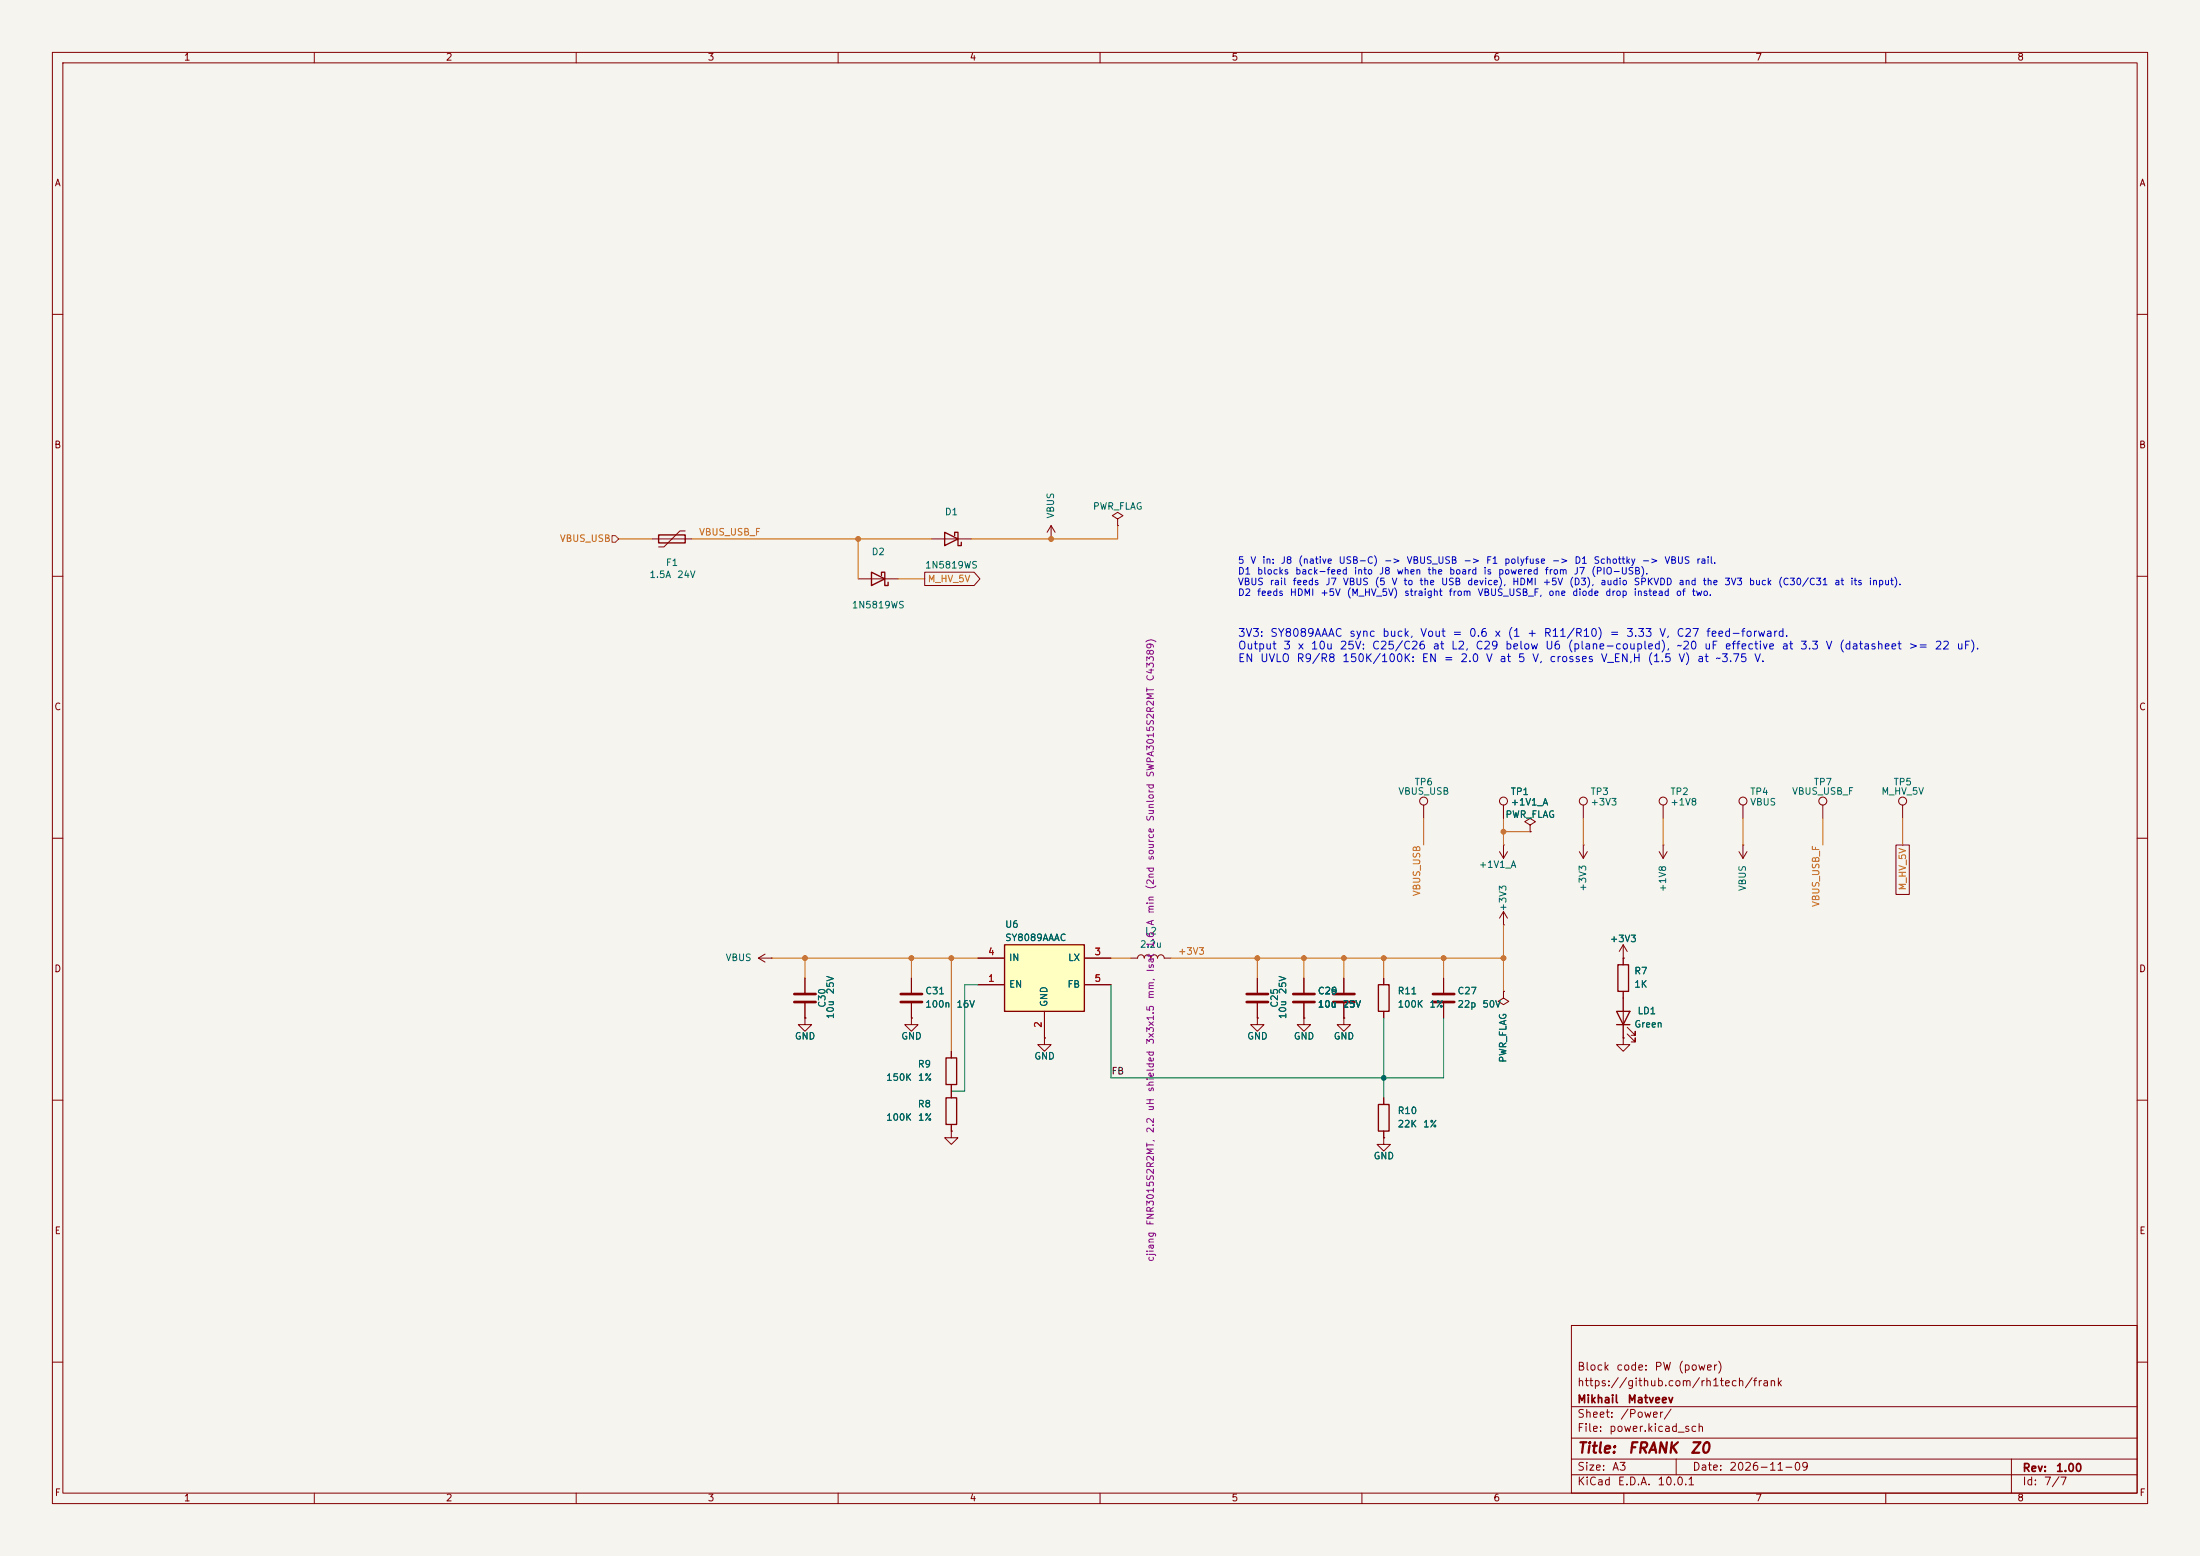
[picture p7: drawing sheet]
<svg xmlns="http://www.w3.org/2000/svg" width="420mm" height="297mm" viewBox="0 0 420 297" stroke-linecap="round" stroke-linejoin="round" font-family="sans-serif">
<path d="M0 0h420v297h-420z" fill="#f5f4ef" stroke="#f5f4ef" stroke-width=".19"/>
<g fill="none" stroke="#840000" stroke-width=".19">
<path d="M10 10h400v277h-400zM12 12h396v273h-396zM60 10v2M110 10v2M160 10v2M210 10v2M260 10v2M310 10v2M360 10v2M10 60h2M408 60h2M10 110h2"/>
<path d="M124.5 102.9h7.6M130.8 101.3h-1l-3.1 3.1h-1M408 110h2M10 160h2M271.8 153.7v2.5M287 153.7v2.5M292.1 157.5l1-.7-1-.6-1 .6 1 .7v1.3M292.1 158.8h.1M302.3 153.7v2.5M317.5 153.7v2.5M332.7 153.7v2.5M348 153.7v2.5"/>
<path d="M408 160h2M286.3 162.6l.7 1.2M287 176.5h.1M287 161.3h.1M287 174l-.7 1.3M287 174l.8 1.3M287 161.3v2.5M287 174v2.5M287.8 162.6l-.8 1.2M301.5 162.6l.8 1.2M302.3 161.3h.1M302.3 161.3v2.5"/>
<path d="M303 162.6l-.7 1.2M316.7 162.6l.8 1.2M317.5 161.3h.1M317.5 161.3v2.5M318.3 162.6l-.8 1.2M332 162.6l.7 1.2M332.7 161.3h.1M332.7 161.3v2.5M333.5 162.6l-.8 1.2M215.9 182.9h1.3a.64 .64 0 0 1 .6-.7 .64 .64 0 0 1 .6 .7 .64 .64 0 0 1 .7-.7 .64 .64 0 0 1 .6 .7 .64 .64 0 0 1 .6-.7 .64 .64 0 0 1 .7 .7 .64 .64 0 0 1 .6-.7 .64 .64 0 0 1 .6 .7h1.3M248.9 194.3v1.3h1.3l-1.3 1.3-1.3-1.3h1.3M248.9 194.3h.1"/>
<path d="M248.9 186.7v2.8M248.9 191.5v2.8M256.5 194.3v1.3h1.3l-1.3 1.3-1.2-1.3h1.2M256.5 194.3h.1M256.5 186.7v2.8M256.5 191.5v2.8M264.2 186.7v1.3M264.2 193v1.3M275.6 186.7v2.8M275.6 191.5v2.8M287 189.2v1.3l1 .6-1 .7-1-.7 1-.6M287 189.2h.1"/>
<path d="M309.9 198.1v1.3h1.2l-1.2 1.3-1.3-1.3h1.3M309.9 198.1h.1M309.9 182.9h.1M309.9 180.3v3.9M309.9 189.2v8.9M309.9 180.3l-.8 1.3M309.9 180.3l.7 1.3M310.6 197.4l1.6 1.5v-.8v.8h-.8M310.6 196.1l1.6 1.5v-.7v.7h-.8M10 210h2M181.6 215.9v1.3h1.3l-1.3 1.2-1.3-1.2h1.3M181.6 215.9h.1"/>
<path d="M181.6 200.7v1.2M181.6 207v2.6M181.6 214.6v1.3M264.2 209.6v1.2M264.2 215.9v1.3M408 210h2M300 253h108v32h-108zM10 260h2M300 278.5h108M300 274.5h108M300 268.5h108M320 278.5v3"/>
<path d="M384 278.5v6.5M408 260h2M60 285v2M110 285v2M160 285v2M210 285v2M260 285v2M300 281.5h108M310 285v2M360 285v2"/>
<circle cx="271.8" cy="152.9" r=".76"/>
<circle cx="287" cy="152.9" r=".76"/>
<circle cx="302.3" cy="152.9" r=".76"/>
<circle cx="317.5" cy="152.9" r=".76"/>
<circle cx="332.7" cy="152.9" r=".76"/>
<circle cx="348" cy="152.9" r=".76"/>
</g>
<path d="M246.9 189.7h4.1M246.9 191.3h4.1M254.5 189.7h4.1M254.5 191.3h4.1M273.6 189.7h4M273.6 191.3h4" fill="none" stroke="#840000" stroke-width=".51"/>
<path d="M125.7 102.1h5.1v1.5h-5.1zM263.1 188h2.1v5h-2.1zM308.6 193h2.5l-1.2 2.6zM308.6 195.6h2.5M308.9 184.2h2v5h-2zM180.6 209.6h2v5h-2zM180.6 201.9h2v5.1h-2zM263.1 210.8h2.1v5.1h-2.1z" fill="none" stroke="#840000" stroke-width=".25"/>
<path d="M191.8 180.3h15.2v12.7h-15.2z" fill="#ffffc2"/>
<path d="M166.4 109.2l2.5 1.3-2.5 1.3zM168.3 109.9v-.7h.6v2.6h.6v-.7M180.3 101.6l2.6 1.3-2.6 1.2zM182.2 102.2v-.6h.7v2.5h.6v-.6M191.8 180.3h15.2v12.7h-15.2z" fill="none" stroke="#840000" stroke-width=".25"/>
<g fill="none" stroke="#840000" stroke-width=".19">
<path d="M213.4 99.1l1-.7-1-.6-1.1 .6 1.1 .7v1.2M163.8 110.5h7.6M176.5 109.2h9.5l1.1 1.3-1.1 1.3h-9.5zM177.8 102.9h7.6M200.7 102.9h.1M200.7 100.3l-.8 1.3M200.7 100.3l.7 1.3M200.7 100.3v2.6M213.4 100.3h.1M287 153.7v2.5M292.1 158.8h.1M363.2 153.7v2.5"/>
<path d="M361.9 161.3h2.6v9.4h-2.6zM144.8 182.9h2.5M144.8 182.9l1.2 .7M146 182.1l-1.2 .8M147.3 182.9h.1M153.7 194.3v1.3h1.2l-1.2 1.3-1.3-1.3h1.3M153.7 194.3h.1M153.7 186.7v2.8M153.7 191.5v2.8M174 194.3v1.3h1.3l-1.3 1.3-1.3-1.3h1.3M174 194.3h.1M174 186.7v2.8"/>
<path d="M174 191.5v2.8M186.7 188h5.1M186.7 182.9h5.1M199.4 198.1v1.3h1.3l-1.3 1.3-1.3-1.3h1.3M199.4 198.1h.1M199.4 193v5.1M207 188h5.1M207 182.9h5.1M240 194.3v1.3h1.3l-1.3 1.3-1.2-1.3h1.2M240 194.3h.1M240 186.7v2.8M240 191.5v2.8"/>
<path d="M248.9 194.3h.1M248.9 186.7v2.8M248.9 191.5v2.8M256.5 194.3h.1M256.5 186.7v2.8M256.5 191.5v2.8M264.2 186.7v1.3M264.2 193v1.3M275.6 186.7v2.8M275.6 191.5v2.8M287 189.2h.1M309.9 198.1h.1"/>
<path d="M309.9 182.9h.1M309.9 182.9v1.3M309.9 189.2v3.8M309.9 195.6v2.5M181.6 215.9h.1M181.6 200.7v1.2M181.6 207v2.6M181.6 214.6v1.3M264.2 217.2v1.2h1.2l-1.2 1.3-1.3-1.3h1.3M264.2 217.2h.1M264.2 209.6v1.2M264.2 215.9v1.3"/>
<circle cx="363.2" cy="152.9" r=".76"/>
</g>
<path d="M151.6 189.7h4.1M151.6 191.3h4.1M172 189.7h4M172 191.3h4M238 189.7h4.1M238 191.3h4.1" fill="none" stroke="#840000" stroke-width=".51"/>
<path d="M116.8 102.2h.7l.6 .7-.6 .6h-.7z" fill="none" stroke="#725600" stroke-width=".19"/>
<g fill="none" stroke="#c60" stroke-width=".19">
<path d="M118.1 102.9h6.4M132.1 102.9h45.7M163.8 102.9v7.6M171.4 110.5h5.1M213.4 100.3v2.6h-28M271.8 156.2v5.1M287 156.2v5.1M287 158.8h5.1M302.3 156.2v5.1M317.5 156.2v5.1M332.7 156.2v5.1M348 156.2v5.1"/>
<path d="M363.2 156.2v5.1M287 176.5v12.7M147.3 182.9h39.4M153.7 182.9v3.8M174 182.9v3.8M181.6 182.9v17.8M212.1 182.9h3.8M223.5 182.9h63.5M240 182.9v3.8M248.9 182.9v3.8M256.5 182.9v3.8M264.2 182.9v3.8"/>
<path d="M275.6 182.9v3.8"/>
</g>
<path d="M186.7 188h-2.6v20.3h-2.5M212.1 188v17.7h63.5v-11.4M264.2 194.3v15.3" fill="none" stroke="#009600" stroke-width=".19"/>
<g fill="#c60" stroke="#c60" stroke-width=".19">
<circle cx="264.2" cy="182.9" r=".46"/>
<circle cx="275.6" cy="182.9" r=".46"/>
<circle cx="287" cy="182.9" r=".46"/>
<circle cx="163.8" cy="102.9" r=".46"/>
<circle cx="153.7" cy="182.9" r=".46"/>
<circle cx="200.7" cy="102.9" r=".46"/>
<circle cx="240" cy="182.9" r=".46"/>
<circle cx="248.9" cy="182.9" r=".46"/>
<circle cx="256.5" cy="182.9" r=".46"/>
<circle cx="174" cy="182.9" r=".46"/>
<circle cx="181.6" cy="182.9" r=".46"/>
<circle cx="287" cy="158.8" r=".46"/>
</g>
<circle cx="264.2" cy="205.7" r=".46" fill="#009600" stroke="#009600" stroke-width=".19"/>
<g font-size="2" fill="#840000">
<text x="301" y="277.9">Title:</text>
<text x="310.6" y="277.9">FRANK</text>
<text x="322.5" y="277.9">Z0</text>
</g>
<g font-size="1.5" fill="#0000c2">
<text x="236.2" y="121.9">3V3:</text>
<text x="236.2" y="124.3">Output</text>
<text x="242.4" y="121.9">SY8089AAAC</text>
<text x="244.9" y="124.3">3</text>
<text x="247.6" y="124.3">x</text>
<text x="250.1" y="124.3">10u</text>
<text x="255.6" y="124.3">25V:</text>
<text x="257.5" y="121.9">sync</text>
<text x="261.8" y="124.3">C25/C26</text>
<text x="263.8" y="121.9">buck,</text>
<text x="271" y="121.9">Vout</text>
<text x="273.4" y="124.3">at</text>
<text x="276.9" y="124.3">L2,</text>
<text x="277.1" y="121.9">=</text>
<text x="280.3" y="121.9">0.6</text>
<text x="281.5" y="124.3">C29</text>
<text x="285.2" y="121.9">x</text>
<text x="287.2" y="124.3">below</text>
<text x="287.7" y="121.9">(1</text>
<text x="291.4" y="121.9">+</text>
<text x="294.6" y="121.9">R11/R10)</text>
<text x="294.9" y="124.3">U6</text>
<text x="299.2" y="124.3">(plane-coupled),</text>
<text x="307.2" y="121.9">=</text>
<text x="310.3" y="121.9">3.33</text>
<text x="316.6" y="121.9">V,</text>
<text x="319.9" y="121.9">C27</text>
<text x="320" y="124.3">~20</text>
<text x="325.2" y="124.3">uF</text>
<text x="325.6" y="121.9">feed-forward.</text>
<text x="329.1" y="124.3">effective</text>
<text x="340" y="124.3">at</text>
<text x="343.5" y="124.3">3.3</text>
<text x="348.4" y="124.3">V</text>
<text x="351" y="124.3">(datasheet</text>
<text x="364.2" y="124.3">&gt;=</text>
<text x="369.2" y="124.3">22</text>
<text x="373.4" y="124.3">uF).</text>
<text x="236.2" y="126.8">EN</text>
<text x="240.4" y="126.8">UVLO</text>
<text x="247.4" y="126.8">R9/R8</text>
<text x="256.1" y="126.8">150K/100K:</text>
<text x="271.3" y="126.8">EN</text>
<text x="275.5" y="126.8">=</text>
<text x="278.7" y="126.8">2.0</text>
<text x="283.5" y="126.8">V</text>
<text x="286.1" y="126.8">at</text>
<text x="289.6" y="126.8">5</text>
<text x="292.4" y="126.8">V,</text>
<text x="295.7" y="126.8">crosses</text>
<text x="305.5" y="126.8">V_EN,H</text>
<text x="314.4" y="126.8">(1.5</text>
<text x="320.3" y="126.8">V)</text>
<text x="323.9" y="126.8">at</text>
<text x="327.4" y="126.8">~3.75</text>
<text x="334.8" y="126.8">V.</text>
</g>
<g font-size="1.5" fill="#840000">
<text x="301" y="262">Block</text>
<text x="308.4" y="262">code:</text>
<text x="315.7" y="262">PW</text>
<text x="320.2" y="262">(power)</text>
<text x="301" y="268.2">Mikhail</text>
<text x="301" y="265">https://github.com/rh1tech/frank</text>
<text x="310.6" y="268.2">Matveev</text>
<text x="301" y="273.7">File:</text>
<text x="301" y="271">Sheet:</text>
<text x="307.1" y="273.7">power.kicad_sch</text>
<text x="309.2" y="271">/Power/</text>
<text x="301" y="281.1">Size:</text>
<text x="307.6" y="281.1">A3</text>
<text x="323" y="281.1">Date:</text>
<text x="330" y="281.1">2026-11-09</text>
<text x="386" y="281.3">Rev:</text>
<text x="392.4" y="281.3">1.00</text>
<text x="301" y="283.9">KiCad</text>
<text x="308.7" y="283.9">E.D.A.</text>
<text x="316.3" y="283.9">10.0.1</text>
<text x="386" y="283.9">Id:</text>
<text x="390.1" y="283.9">7/7</text>
</g>
<g font-size="1.3" fill="#840000">
<text x="35" y="11.9">1</text>
<text x="85" y="11.9">2</text>
<text x="135" y="11.9">3</text>
<text x="185" y="11.9">4</text>
<text x="235" y="11.9">5</text>
<text x="285" y="11.9">6</text>
<text x="335" y="11.9">7</text>
<text x="385" y="11.9">8</text>
<text x="10.3" y="35.9">A</text>
<text x="408.3" y="35.9">A</text>
<text x="10.3" y="85.9">B</text>
<text x="408.2" y="85.9">B</text>
<text x="10.3" y="135.9">C</text>
<text x="408.2" y="135.9">C</text>
<text x="10.3" y="185.9">D</text>
<text x="408.2" y="185.9">D</text>
<text x="10.3" y="235.9">E</text>
<text x="408.3" y="235.9">E</text>
<text x="10.3" y="285.9">F</text>
<text x="35" y="286.9">1</text>
<text x="85" y="286.9">2</text>
<text x="135" y="286.9">3</text>
<text x="185" y="286.9">4</text>
<text x="235" y="286.9">5</text>
<text x="285" y="286.9">6</text>
<text x="335" y="286.9">7</text>
<text x="385" y="286.9">8</text>
<text x="408.3" y="285.9">F</text>
</g>
<g font-size="1.3" fill="#006464">
<text x="180.3" y="98.7">D1</text>
<text x="201.5" y="99.1" transform="rotate(-90 201.5 99.1)">VBUS</text>
<text x="208.5" y="97.6">PWR_FLAG</text>
<text x="166.3" y="106.3">D2</text>
<text x="123.9" y="110.6">1.5A</text>
<text x="127" y="108.3">F1</text>
<text x="129.2" y="110.6">24V</text>
<text x="176.5" y="108.8">1N5819WS</text>
<text x="162.5" y="116.4">1N5819WS</text>
<text x="266.8" y="152">VBUS_USB</text>
<text x="270" y="150.2">TP6</text>
<text x="288.3" y="152.1">TP1</text>
<text x="288.3" y="154.1">+1V1_A</text>
<text x="303.5" y="152.1">TP3</text>
<text x="303.5" y="154.1">+3V3</text>
<text x="318.8" y="152.1">TP2</text>
<text x="318.8" y="154.1">+1V8</text>
<text x="334" y="152.1">TP4</text>
<text x="334" y="154.1">VBUS</text>
<text x="342" y="152">VBUS_USB_F</text>
<text x="346.2" y="150.2">TP7</text>
<text x="359.1" y="152">M_HV_5V</text>
<text x="361.4" y="150.2">TP5</text>
<text x="287.3" y="156.4">PWR_FLAG</text>
<text x="282.2" y="166">+1V1_A</text>
<text x="303.1" y="170.3" transform="rotate(-90 303.1 170.3)">+3V3</text>
<text x="318.4" y="170.4" transform="rotate(-90 318.4 170.4)">+1V8</text>
<text x="333.6" y="170.2" transform="rotate(-90 333.6 170.2)">VBUS</text>
<text x="191.8" y="179.9">SY8089AAAC</text>
<text x="191.8" y="177.4">U6</text>
<text x="218.5" y="178.7">L2</text>
<text x="287.9" y="174.1" transform="rotate(-90 287.9 174.1)">+3V3</text>
<text x="138.4" y="183.7">VBUS</text>
<text x="192.5" y="183.7">IN</text>
<text x="203.8" y="183.7">LX</text>
<text x="217.5" y="181.2">2.2u</text>
<text x="307.2" y="180.1">+3V3</text>
<text x="159.5" y="189.9" transform="rotate(-90 159.5 189.9)">25V</text>
<text x="176.5" y="190.1">C31</text>
<text x="192.5" y="188.8">EN</text>
<text x="203.7" y="188.8">FB</text>
<text x="245.8" y="189.9" transform="rotate(-90 245.8 189.9)">25V</text>
<text x="251.5" y="190.1">C26</text>
<text x="251.5" y="190.1">C29</text>
<text x="266.7" y="190.1">R11</text>
<text x="278.1" y="190.1">C27</text>
<text x="311.9" y="186.3">R7</text>
<text x="311.9" y="188.8">1K</text>
<text x="157.9" y="192.4" transform="rotate(-90 157.9 192.4)">C30</text>
<text x="159.5" y="194.6" transform="rotate(-90 159.5 194.6)">10u</text>
<text x="176.5" y="192.6">100n</text>
<text x="182.5" y="192.6">16V</text>
<text x="200.3" y="192.3" transform="rotate(-90 200.3 192.3)">GND</text>
<text x="244.3" y="192.4" transform="rotate(-90 244.3 192.4)">C25</text>
<text x="245.8" y="194.6" transform="rotate(-90 245.8 194.6)">10u</text>
<text x="251.5" y="192.6">10u</text>
<text x="256.2" y="192.6">25V</text>
<text x="266.7" y="192.6">100K</text>
<text x="272.8" y="192.6">1%</text>
<text x="278.1" y="192.6">22p</text>
<text x="282.9" y="192.6">50V</text>
<text x="311.9" y="196.4">Green</text>
<text x="312.5" y="193.9">LD1</text>
<text x="151.6" y="198.7">GND</text>
<text x="172" y="198.7">GND</text>
<text x="197.4" y="202.5">GND</text>
<text x="238" y="198.7">GND</text>
<text x="246.9" y="198.7">GND</text>
<text x="254.5" y="198.7">GND</text>
<text x="287.9" y="202.9" transform="rotate(-90 287.9 202.9)">PWR_FLAG</text>
<text x="169.1" y="206.6">150K</text>
<text x="175.1" y="204.1">R9</text>
<text x="175.1" y="206.6">1%</text>
<text x="169.1" y="214.2">100K</text>
<text x="175.1" y="211.7">R8</text>
<text x="175.1" y="214.2">1%</text>
<text x="266.7" y="215.5">22K</text>
<text x="266.7" y="213">R10</text>
<text x="271.6" y="215.5">1%</text>
<text x="262.1" y="221.6">GND</text>
</g>
<g font-size="1.3" fill="#c60">
<text x="106.8" y="103.7">VBUS_USB</text>
<text x="133.3" y="102.5">VBUS_USB_F</text>
<text x="177" y="111.4">M_HV_5V</text>
<text x="271.4" y="171.2" transform="rotate(-90 271.4 171.2)">VBUS_USB</text>
<text x="347.6" y="173.2" transform="rotate(-90 347.6 173.2)">VBUS_USB_F</text>
<text x="364.2" y="170.1" transform="rotate(-90 364.2 170.1)">M_HV_5V</text>
<text x="224.8" y="182.5">+3V3</text>
</g>
<g font-size="1.3" fill="#0000c2">
<text x="236.2" y="107.9">5</text>
<text x="238.6" y="107.9">V</text>
<text x="240.9" y="107.9">in:</text>
<text x="244.4" y="107.9">J8</text>
<text x="247.7" y="107.9">(native</text>
<text x="255.4" y="107.9">USB-C)</text>
<text x="264.1" y="107.9">-&gt;</text>
<text x="268.4" y="107.9">VBUS_USB</text>
<text x="279.3" y="107.9">-&gt;</text>
<text x="283.6" y="107.9">F1</text>
<text x="287.1" y="107.9">polyfuse</text>
<text x="296.1" y="107.9">-&gt;</text>
<text x="300.5" y="107.9">D1</text>
<text x="304.1" y="107.9">Schottky</text>
<text x="313.3" y="107.9">-&gt;</text>
<text x="317.6" y="107.9">VBUS</text>
<text x="323.7" y="107.9">rail.</text>
<text x="236.2" y="110">D1</text>
<text x="236.2" y="112">VBUS</text>
<text x="239.9" y="110">blocks</text>
<text x="242.3" y="112">rail</text>
<text x="246.7" y="112">feeds</text>
<text x="247.1" y="110">back-feed</text>
<text x="252.9" y="112">J7</text>
<text x="256.3" y="112">VBUS</text>
<text x="258.4" y="110">into</text>
<text x="262.3" y="112">(5</text>
<text x="263.2" y="110">J8</text>
<text x="265.6" y="112">V</text>
<text x="266.5" y="110">when</text>
<text x="267.8" y="112">to</text>
<text x="270.9" y="112">the</text>
<text x="272.4" y="110">the</text>
<text x="275" y="112">USB</text>
<text x="276.5" y="110">board</text>
<text x="280" y="112">device),</text>
<text x="283.1" y="110">is</text>
<text x="285.9" y="110">powered</text>
<text x="288.6" y="112">HDMI</text>
<text x="294.4" y="112">+5V</text>
<text x="294.8" y="110">from</text>
<text x="299.5" y="112">(D3),</text>
<text x="300.3" y="110">J7</text>
<text x="303.7" y="110">(PIO-USB).</text>
<text x="305.4" y="112">audio</text>
<text x="311.8" y="112">SPKVDD</text>
<text x="320.3" y="112">and</text>
<text x="324.9" y="112">the</text>
<text x="329.1" y="112">3V3</text>
<text x="333.8" y="112">buck</text>
<text x="339.3" y="112">(C30/C31</text>
<text x="350.1" y="112">at</text>
<text x="353.1" y="112">its</text>
<text x="356.6" y="112">input).</text>
<text x="236.2" y="114.1">D2</text>
<text x="239.9" y="114.1">feeds</text>
<text x="246.1" y="114.1">HDMI</text>
<text x="251.9" y="114.1">+5V</text>
<text x="257" y="114.1">(M_HV_5V)</text>
<text x="268" y="114.1">straight</text>
<text x="276.4" y="114.1">from</text>
<text x="282" y="114.1">VBUS_USB_F,</text>
<text x="295.5" y="114.1">one</text>
<text x="300" y="114.1">diode</text>
<text x="306.3" y="114.1">drop</text>
<text x="311.8" y="114.1">instead</text>
<text x="319.8" y="114.1">of</text>
<text x="322.9" y="114.1">two.</text>
</g>
<g font-size="1.3" fill="#840084">
<text x="220.6" y="130.1" transform="rotate(-90 220.6 130.1)">C43389)</text>
<text x="220.6" y="148.5" transform="rotate(-90 220.6 148.5)">SWPA3015S2R2MT</text>
<text x="220.6" y="156.9" transform="rotate(-90 220.6 156.9)">Sunlord</text>
<text x="220.6" y="164.4" transform="rotate(-90 220.6 164.4)">source</text>
<text x="220.6" y="169.9" transform="rotate(-90 220.6 169.9)">(2nd</text>
<text x="220.6" y="176.8" transform="rotate(-90 220.6 176.8)">A</text>
<text x="220.6" y="174.5" transform="rotate(-90 220.6 174.5)">min</text>
<text x="220.6" y="185.6" transform="rotate(-90 220.6 185.6)">Isat</text>
<text x="220.6" y="181" transform="rotate(-90 220.6 181)">1.6</text>
<text x="220.6" y="190.8" transform="rotate(-90 220.6 190.8)">mm,</text>
<text x="220.6" y="199.5" transform="rotate(-90 220.6 199.5)">3x3x1.5</text>
<text x="220.6" y="208.6" transform="rotate(-90 220.6 208.6)">shielded</text>
<text x="220.6" y="212.2" transform="rotate(-90 220.6 212.2)">uH</text>
<text x="220.6" y="216.4" transform="rotate(-90 220.6 216.4)">2.2</text>
<text x="220.6" y="234" transform="rotate(-90 220.6 234)">FNR3015S2R2MT,</text>
<text x="220.6" y="240.9" transform="rotate(-90 220.6 240.9)">cjiang</text>
</g>
<g font-size="1.3" fill="#a90000">
<text x="188.5" y="182.6">4</text>
<text x="208.8" y="182.6">3</text>
<text x="188.5" y="187.7">1</text>
<text x="208.8" y="187.7">5</text>
<text x="199.1" y="196.3" transform="rotate(-90 199.1 196.3)">2</text>
</g>
<text font-size="1.3" fill="#0f0f0f" x="212.1" y="205.4">FB</text>
</svg>
